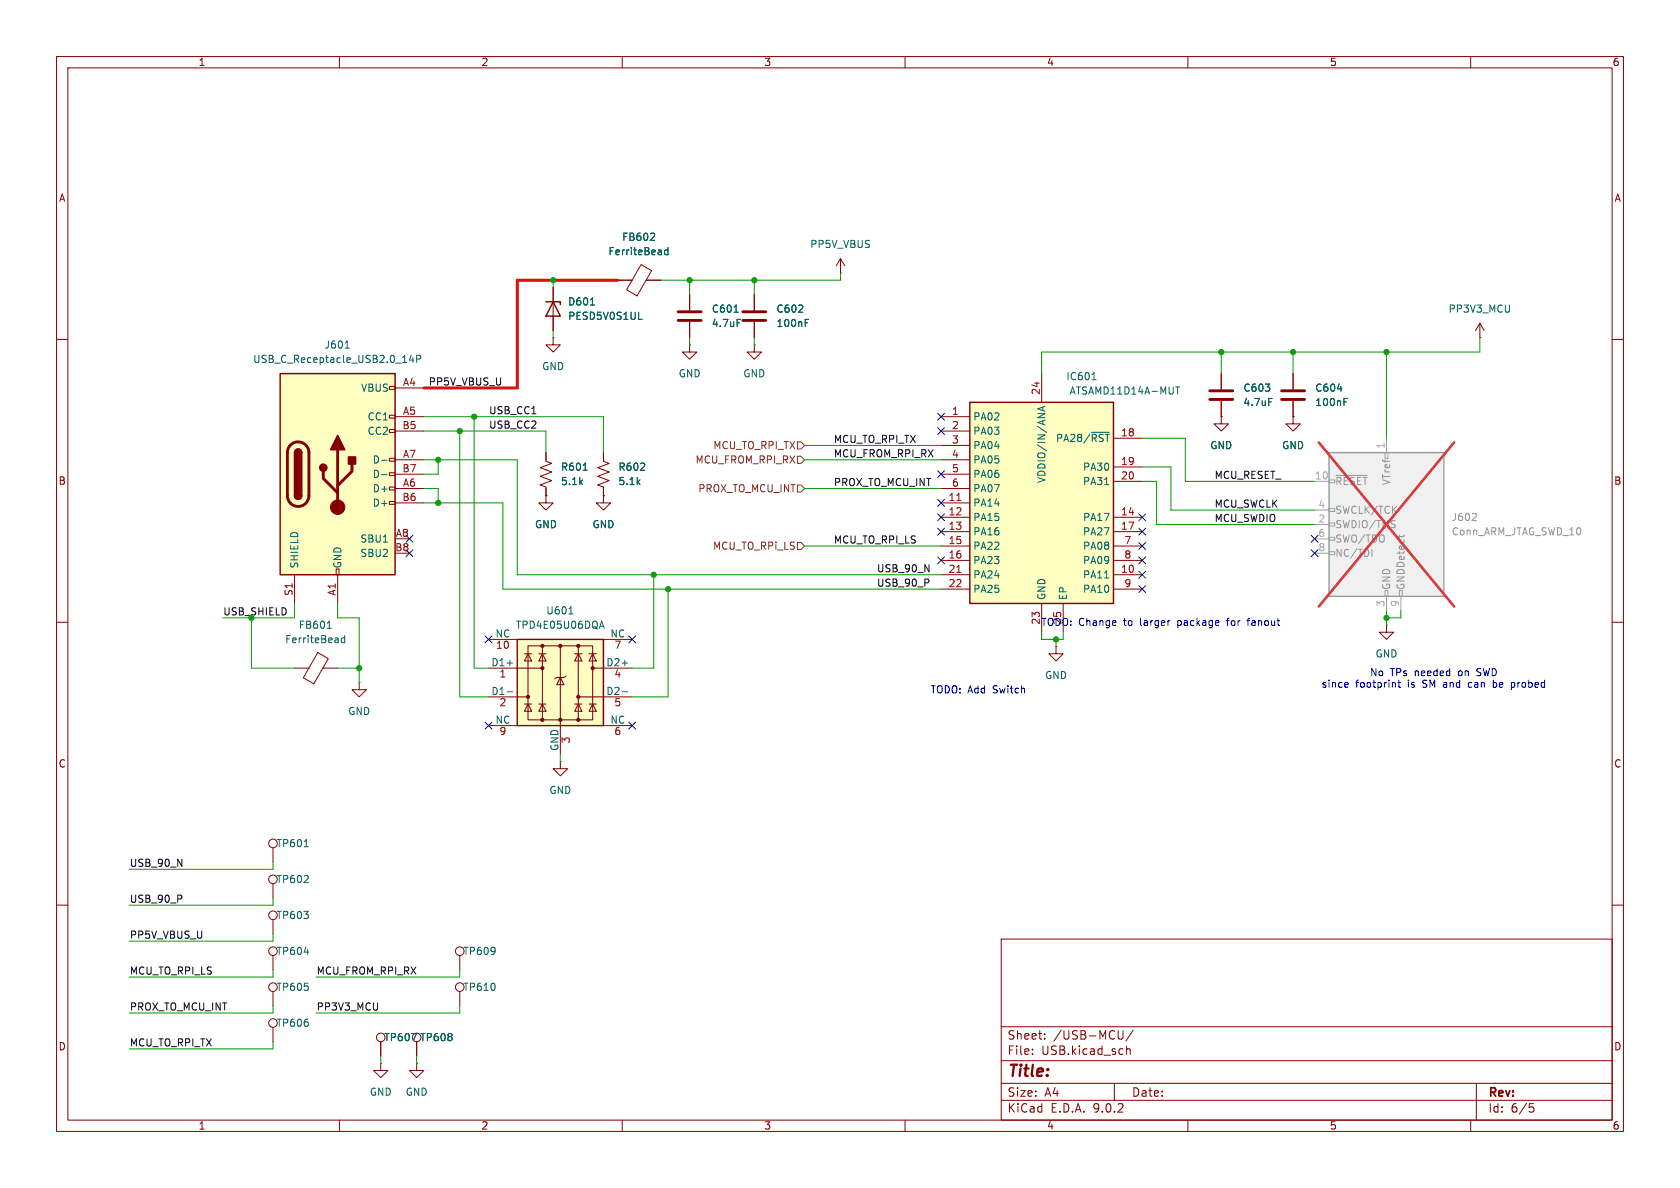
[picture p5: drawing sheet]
<svg xmlns="http://www.w3.org/2000/svg" width="297mm" height="210mm" viewBox="0 0 297 210" stroke-linecap="round" stroke-linejoin="round" font-family="sans-serif">
<g fill="none" stroke="#840000" stroke-width=".18">
<path d="M10 10h277v190h-277zM12 12h273v186h-273zM60 10v2M110 10v2M160 10v2M210 10v2M260 10v2M10 60h2M285 60h2M10 110h2M285 110h2M48.3 156.2v2.6"/>
<path d="M10 160h2M177 166h108v32h-108zM285 160h2M60 198v2M110 198v2M160 198v2M177 194.5h108M177 191.5h108M177 187.5h108M177 181.5h108M182.5 186.3v.1M182.5 185.5v.1"/>
<path d="M184.7 183.6v.1M184.7 182.8v.1M197 191.5v3M198.5 182.2v1.2l-.3 .3-.4-.1M199.2 184.9v1.5M199.2 185.5l.2-.1 .3 .1 .1 .9M200.3 182.1l-1.3 2M210 198v2M260 198v2M261 191.5v6.5M270.4 195.1h.7M270.5 195.7h.4l.3 .3-.2 .5-.5 .1"/>
<circle cx="48.3" cy="155.4" r=".76"/>
</g>
<path d="M49.5 66h20.3v35.6h-20.3z" fill="#ffffc2"/>
<g fill="none" stroke="#840000" stroke-width=".18">
<path d="M261.6 59.7h.1M261.6 57.2l-.7 1.2M261.6 57.2l.8 1.2M261.6 57.2v2.5M68.8 68.3h1v.5h-1zM68.8 73.4h1v.5h-1zM68.8 75.9h1v.6h-1zM69.8 68.6h5.1M69.8 73.7h5.1M69.8 76.2h5.1M228.6 66v2.8M228.6 70.9v2.8"/>
<path d="M68.8 81h1v.5h-1zM68.8 83.6h1v.5h-1zM68.8 86.1h1v.5h-1zM68.8 88.6h1v.6h-1zM69.8 81.3h5.1M69.8 83.8h5.1M69.8 86.4h5.1M69.8 88.9h5.1M106.7 80v1.5l1 .4-2 .8 2 .7-2 .8 2 .8-2 .7 1 .4v1.5M52.1 101.6v5.1M59.4 100.6h.5v1h-.5zM59.7 101.6v5.1"/>
<path d="M245.1 110.5v1.3h1.3l-1.3 1.2-1.3-1.2h1.3M245.1 110.5h.1M48.3 162.6v2.5M48.3 168.9v2.6M48.3 175.3v2.5M81.3 175.3v2.5M48.3 181.6v2.6M67.3 188v1.2h1.3l-1.3 1.3-1.3-1.3h1.3M67.3 188h.1M67.3 184.2v2.5M73.7 188v1.2h1.2l-1.2 1.3-1.3-1.3h1.3M73.7 188h.1"/>
<path d="M73.7 184.2v2.5"/>
<circle cx="48.3" cy="168.1" r=".76"/>
<circle cx="48.3" cy="161.8" r=".76"/>
<circle cx="48.3" cy="174.5" r=".76"/>
<circle cx="81.3" cy="174.5" r=".76"/>
<circle cx="48.3" cy="180.8" r=".76"/>
<circle cx="67.3" cy="183.4" r=".76"/>
<circle cx="73.7" cy="183.4" r=".76"/>
</g>
<path d="M49.5 66h20.3v35.6h-20.3zM52.1 80a.64 .64 0 0 1 .6-.6 .64 .64 0 0 1 .6 .6M52.1 87.6a.64 .64 0 0 0 .6 .7 .64 .64 0 0 0 .6-.7" fill="none" stroke="#840000" stroke-width=".25"/>
<path d="M51.4 78.7a1.9 1.9 0 0 1 2-.4 1.9 1.9 0 0 1 1.2 1.7v7.6a1.91 1.91 0 0 1-1.9 1.9 1.91 1.91 0 0 1-1.9-1.9v-7.7l.2-.7zM59.7 79.5v10.2M226.6 69.1h4M226.6 70.6h4M57.1 83.3v1.3l2.6 2.5M62.2 82v1.3l-2.5 2.6" fill="none" stroke="#840000" stroke-width=".51"/>
<g fill="#840000" stroke="#840000" stroke-width=".25">
<path d="M52.1 80h1.2v7.6h-1.2z"/>
<path d="M52.3 79.6a.64 .64 0 0 1 .6-.2 .64 .64 0 0 1 .4 .6h-1.2z"/>
<path d="M52.1 87.6h1.2a.64 .64 0 0 1-.6 .7 .64 .64 0 0 1-.6-.7z"/>
<path d="M59.7 77l1.3 2.5h-2.6z"/>
<path d="M61.6 80.8h1.3v1.2h-1.3z"/>
<circle cx="57.1" cy="82.7" r=".63"/>
</g>
<circle cx="59.7" cy="89.7" r="1.27" fill="#840000" stroke="#840000" stroke-width=".18"/>
<g fill="none" stroke="#006464" stroke-width=".18">
<path d="M61 61.5h.7M72.7 62.7l-.3 1h.8M73 63.2v.9M73.7 63.5l.6-.1 .1-.2-.1-.3-.6-.1v1.3M236.5 68.7h.7M237.6 71h.4M237.6 70.4h.6M67.5 81.4h.9M67.5 83.9h.9M110.2 84.4h-.6v.6l.2-.1h.4l.1 .2-.1 .4-.1 .2-.5-.2M110.8 85.5v.2M111.4 85.7h.7"/>
<path d="M111.4 84.8l.4-.4v1.3M112.7 84.4v1.3M112.8 85.2l.3 .5M113.1 84.8l-.4 .5M53.8 168.3h.8M72.8 182.7h.8l-.5 1.3"/>
</g>
<path d="M234.9 80h20.4v25.4h-20.4z" fill="#f0f0f0"/>
<path d="M234.9 80h20.4v25.4h-20.4z" fill="none" stroke="#a1a1a1" stroke-width=".25"/>
<g fill="none" stroke="#a1a1a1" stroke-width=".18">
<path d="M245.1 77.5v2.5M232.4 85.1h2.5M232.4 90.2h2.5M232.4 92.7h2.5M232.4 95.3h2.5M232.4 97.8h2.5M234.9 89.9h1.1v.5h-1.1zM234.9 84.8h1.1v.5h-1.1zM234.9 92.5h1.1v.5h-1.1zM234.9 95h1.1v.5h-1.1zM234.9 97.5h1.1v.5h-1.1zM244.9 80h.5v1h-.5z"/>
<path d="M244.9 104.4h.5v1h-.5zM245.1 105.4v2.6M247.4 104.4h.5v1h-.5zM247.6 105.4v2.6"/>
</g>
<path d="M236.2 84h5.5M242.5 97.1v1.3M247.4 94.6v.4M248.2 94.6v.2M260.9 90.8l.1 .2-.1 .3-.7 .7h.8" fill="none" stroke="#989898" stroke-width=".18"/>
<path d="M233.1 78.2l24 29M257.1 78.2l-24 29" fill="none" stroke="#e12e31" stroke-width=".46"/>
<g fill="none" stroke="#840000" stroke-width=".18">
<path d="M81.3 168.9v2.6"/>
<circle cx="81.3" cy="168.1" r=".76"/>
</g>
<path d="M171.4 71.1h25.4v35.6h-25.4z" fill="#ffffc2"/>
<path d="M171.4 71.1h25.4v35.6h-25.4z" fill="none" stroke="#840000" stroke-width=".25"/>
<g fill="none" stroke="#840000" stroke-width=".18">
<path d="M109.2 49.5h2.6M113.3 46.8l1.9 1.1-2.6 4.4-1.8-1.1zM114.2 49.5h2.6M121.9 52.1v2.8M121.9 56.9v2.8M121.9 61v1.2h1.3l-1.3 1.3-1.3-1.3h1.3M121.9 61h.1M133.3 61v1.2h1.3l-1.3 1.3-1.2-1.3h1.2M133.3 61h.1M166.4 73.7h5M166.4 76.2h5M166.4 78.7h5"/>
<path d="M184.1 66v5.1M196.8 77.5h5.1M215.9 73.7v1.2h1.3l-1.3 1.3-1.3-1.3h1.3M215.9 73.7h.1M215.9 66v2.8M215.9 70.9v2.8M96.5 87.6v1.3h1.3l-1.3 1.3-1.3-1.3h1.3M96.5 87.6h.1M166.4 81.3h5M166.4 83.8h5M166.4 86.4h5M166.4 88.9h5"/>
<path d="M166.4 91.4h5M166.4 94h5M166.4 96.5h5M166.4 99.1h5M196.8 91.4h5.1M196.8 94h5.1M196.8 96.5h5.1M196.8 99.1h5.1M196.8 82.6h5.1M196.8 85.1h5.1M166.4 101.6h5M166.4 104.1h5"/>
<path d="M184.1 106.7v5.1M186.7 114.3v1.3h1.3l-1.3 1.2-1.3-1.2h1.3M186.7 114.3h.1M188 106.7v5.1M196.8 101.6h5.1M196.8 104.1h5.1"/>
</g>
<path d="M169.2 88.5h.7M169.2 101.2h.7" fill="none" stroke="#a90000" stroke-width=".18"/>
<g fill="none" stroke="#006464" stroke-width=".18">
<path d="M115.6 41.3l.1 .2v.3l-.8 .7h.8M118.1 43.8v1.2M118.1 44.2h-.4l-.2 .2 .1 .6h.5M129.8 55.2h.7M130.3 56.5h.6M184.4 72v.6M184.7 71.8l-1.2 .5 1.2 .4M192.9 76.4h3.2M193 67.1h.8M193.3 66l.1-.1v1.2M207.8 68.4h.8M208.2 68.4v1.3"/>
<path d="M224.3 70.4h.6M195.3 85.7h.7M195.3 102.2h.7"/>
</g>
<path d="M119.9 55.1h4.1M119.9 56.6h4.1M213.9 69.1h4M213.9 70.6h4" fill="none" stroke="#840000" stroke-width=".51"/>
<path d="M91.4 113h15.3v15.3h-15.3z" fill="#ffffc2"/>
<g fill="none" stroke="#840000" stroke-width=".18">
<path d="M97.8 59.7v1.3h1.3l-1.3 1.2-1.3-1.2h1.3M97.8 59.7h.1M97.8 50.8v7.6M109.2 49.5h2.6M114.3 49.5h2.5M121.9 52.1v2.8M121.9 56.9v2.8M133.3 52.1v2.8M133.3 56.9v2.8M148.6 48.3h.1M148.6 45.7l-.8 1.3M148.6 45.7l.8 1.3"/>
<path d="M148.6 45.7v2.6M215.9 73.7h.1M215.9 66v2.8M215.9 70.9v2.8M228.6 73.7v1.2h1.3l-1.3 1.3-1.3-1.3h1.3M228.6 73.7h.1M228.6 66v2.8M228.6 70.9v2.8M96.5 80v1.5l1 .4-2 .8 2 .7-2 .8 2 .8-2 .7 1 .4v1.5M96.5 87.6h.1M106.7 87.6v1.3h1.2l-1.2 1.3-1.3-1.3h1.3M106.7 87.6h.1"/>
<path d="M106.7 80v1.3M106.7 86.4v1.2M52.1 118.1h2.5M56.2 115.3l1.8 1.1-2.5 4.5-1.9-1.1zM57.1 118.1h2.6M86.4 118.1h9.5M86.4 113h5M92.7 115.6h1.3M93.3 114.2h11.5v13.1h-11.5zM93.3 115.6l.7 1.2h-1.3zM95.2 115.6h1.3M95.9 115.6l.6 1.2h-1.3z"/>
<path d="M95.9 114.2v13.1M99.1 119.8l.6 1.2h-1.3zM99.1 114.2v19.2M100.1 119.5l-.4 .3h-1.3l-.4 .2M101.6 115.6h1.3M102.2 115.6l.7 1.2h-1.3zM102.2 114.2v13.1M104.1 115.6h1.3M104.8 115.6l.6 1.2h-1.3zM104.8 118.1h7M106.7 113h5.1M63.5 120.7v1.2h1.3l-1.3 1.3-1.3-1.3h1.3"/>
<path d="M63.5 120.7h.1M86.4 123.2h6.9M86.4 128.3h5M92.7 124.5h1.3M93.3 124.5l.7 1.2h-1.3zM95.2 124.5h1.3M95.9 124.5l.6 1.2h-1.3zM99.1 134.6v1.3h1.2l-1.2 1.3-1.3-1.3h1.3M99.1 134.6h.1M101.6 124.5h1.3M102.2 124.5l.7 1.2h-1.3zM102.2 123.2h9.6"/>
<path d="M104.1 124.5h1.3M104.8 124.5l.6 1.2h-1.3zM106.7 128.3h5.1M48.3 149.9v2.5M67.3 184.2v2.5M73.7 184.2v2.5"/>
<circle cx="48.3" cy="149.1" r=".76"/>
</g>
<path d="M96.5 53.3h2.6v.5M97.8 53.3l1.3 2.6h-2.6zM91.4 113h15.3v15.3h-15.3z" fill="none" stroke="#840000" stroke-width=".25"/>
<g fill="#840000" stroke="#840000" stroke-width=".18">
<circle cx="93.3" cy="123.2" r=".28"/>
<circle cx="95.9" cy="114.2" r=".28"/>
<circle cx="95.9" cy="118.1" r=".28"/>
<circle cx="95.9" cy="127.3" r=".28"/>
<circle cx="99.1" cy="114.2" r=".28"/>
<circle cx="99.1" cy="127.3" r=".28"/>
<circle cx="102.2" cy="114.2" r=".28"/>
<circle cx="102.2" cy="123.2" r=".28"/>
<circle cx="102.2" cy="127.3" r=".28"/>
<circle cx="104.8" cy="118.1" r=".28"/>
</g>
<g fill="none" stroke="#006464" stroke-width=".18">
<path d="M104.4 53.9h.7M112.9 56.5h.6M115.6 41.3l.1 .2v.3l-.8 .7h.8M118.1 43.8v1.2M118.1 44.2h-.4l-.2 .2 .1 .6h.5M129.8 55.2h.7M130.3 56.5h.6M142.4 56.5h.6M142.4 57.1h.4M224.3 70.4h.6M236.5 68.7h.7M237.6 71h.4"/>
<path d="M237.6 70.4h.6M100.1 84.4h-.6l-.1 .6 .2-.1h.4l.1 .2v.4l-.2 .2-.5-.2M100.7 85.5v.2M101.2 85.7h.8M101.2 84.8l.4-.4v1.3M102.5 84.4v1.3M102.6 85.2l.4 .5M103 84.8l-.5 .5M103.1 83.1h.7M110.2 84.4h-.6v.6l.2-.1h.4l.1 .2-.1 .4-.1 .2-.5-.2M110.8 85.5v.2M111.4 85.7h.7"/>
<path d="M111.4 84.8l.4-.4v1.3M112.7 84.4v1.3M112.8 85.2l.3 .5M113.1 84.8l-.4 .5M57.9 111.1h.7M58.1 110l.1-.2v1.3M60.9 112.3v1.3M60.9 112.8h-.3l-.3 .2 .2 .5h.4M89.7 117.2h.9M100.6 108.5h.7M106.1 110.7h.6M106.4 109.8l.4 1.3"/>
<path d="M110 117.2h.9M89.7 122.3h.9M110 122.3h.9M53.8 149.7h.7M72.8 182.7h.8l-.5 1.3"/>
</g>
<path d="M131.3 55.1h4.1M131.3 56.6h4.1" fill="none" stroke="#840000" stroke-width=".51"/>
<path d="M141 78.1h.6l.6 .6-.6 .7h-.6zM141 95.9h.6l.6 .6-.6 .7h-.6zM141 80.6h.6l.6 .7-.6 .6h-.6zM141 85.7h.6l.6 .7-.6 .6h-.6z" fill="none" stroke="#725600" stroke-width=".18"/>
<path d="M164.2 102.5v.4M32.1 158.4v.4" fill="none" stroke="#0f0f0f" stroke-width=".18"/>
<g fill="none" stroke="#009600" stroke-width=".18">
<path d="M97.8 49.5v1.3M97.8 58.4v1.3M121.9 49.5v2.6M121.9 59.7v1.3M133.3 49.5v2.6M133.3 59.7v1.3M148.6 48.3v1.2h-31.8M261.6 59.7v2.5h-77.5v3.8M74.9 73.7h31.8v6.3M74.9 76.2h21.6v3.8M81.3 76.2v47h5.1M83.8 73.7v44.4h2.6"/>
<path d="M142.2 78.7h24.2M201.9 77.5h7.6v7.6h22.9M215.9 62.2v3.8M228.6 62.2v3.8M245.1 62.2v15.3M74.9 86.4h2.6v2.5M74.9 81.3h16.5v20.3h75M74.9 88.9h14v15.2h77.5M77.5 81.3v2.5h-2.6M142.2 96.5h24.2M142.2 86.4h24.2M142.2 81.3h24.2"/>
<path d="M201.9 85.1h2.6v7.6h27.9M201.9 82.6h5.1v7.6h25.4M44.4 109.2v8.9h7.7M52.1 106.7v2.5h-12.7M59.7 106.7v2.5h3.8v11.5M59.7 118.1h3.8M115.6 101.6v16.5h-3.8M118.1 104.1v19.1h-6.3M184.1 111.8v1.2h3.9v-1.2M186.7 113v1.3M245.1 108v2.5M247.6 108v1.2h-2.5"/>
<path d="M99.1 133.4v1.2M48.3 152.4v1.3h-25.4M48.3 158.8v1.2h-25.4M48.3 165.1v1.3h-25.4M48.3 171.5v1.2h-25.4M48.3 177.8v1.3h-25.4M81.3 177.8v1.3h-25.4M81.3 171.5v1.2h-25.4M48.3 184.2v1.2h-25.4M67.3 186.7v1.3M73.7 186.7v1.3"/>
</g>
<path d="M109.2 49.5h-17.8v19.1h-16.5" fill="none" stroke="#f00" stroke-width=".51"/>
<g fill="none" stroke="#000084" stroke-width=".18">
<path d="M165.8 73.1l1.2 1.2M165.8 75.6l1.2 1.2M167 73.1l-1.2 1.2M167 75.6l-1.2 1.2M71.8 97.2l1.2 1.2M71.8 94.6l1.2 1.3M73 97.2l-1.2 1.2M73 94.6l-1.2 1.3M165.8 90.8l1.2 1.2M165.8 93.4l1.2 1.2M165.8 98.5l1.2 1.2M165.8 88.3l1.2 1.2"/>
<path d="M165.8 83.2l1.2 1.2M167 90.8l-1.2 1.2M167 93.4l-1.2 1.2M167 98.5l-1.2 1.2M167 88.3l-1.2 1.2M167 83.2l-1.2 1.2M201.3 93.4l1.2 1.2M201.3 90.8l1.2 1.2M201.3 95.9l1.2 1.2M201.3 98.5l1.2 1.2M202.5 93.4l-1.2 1.2M202.5 90.8l-1.2 1.2"/>
<path d="M202.5 95.9l-1.2 1.2M202.5 98.5l-1.2 1.2M231.8 94.6l1.2 1.3M231.8 97.2l1.2 1.2M233 94.6l-1.2 1.3M233 97.2l-1.2 1.2M85.8 112.4l1.2 1.2M87 112.4l-1.2 1.2M111.2 112.4l1.2 1.2M112.4 112.4l-1.2 1.2M201.3 101l1.2 1.2M201.3 103.5l1.2 1.2"/>
<path d="M202.5 101l-1.2 1.2M202.5 103.5l-1.2 1.2M85.8 127.7l1.2 1.2M87 127.7l-1.2 1.2M111.2 127.7l1.2 1.2M112.4 127.7l-1.2 1.2"/>
</g>
<g fill="none" stroke="#0000c2" stroke-width=".18">
<path d="M216.8 109.7h.5M217.1 109.4l-.1 1.2M220.4 109.7h.5M220.9 109.3l-.3 .2v1.1M238.2 120.6l.1 .3-.6 .2M238.3 121.4l-.1 .1M246.5 120.6l.2 .2v.7M247.1 120.6h.5M247.3 120.2v1.1l.3 .2M259.8 120.6l-.2 .3v.4l.2 .2M264 121.4l.3 .1M264 120.2v1.3"/>
<path d="M264.3 120.6l-.3 .1M267.3 120.6l.4 .2M267.7 121.4l-.4 .1"/>
</g>
<g fill="#009600" stroke="#009600" stroke-width=".18">
<circle cx="215.9" cy="62.2" r=".46"/>
<circle cx="228.6" cy="62.2" r=".46"/>
<circle cx="245.1" cy="62.2" r=".46"/>
<circle cx="245.1" cy="109.2" r=".46"/>
<circle cx="77.5" cy="81.3" r=".46"/>
<circle cx="97.8" cy="49.5" r=".46"/>
<circle cx="81.3" cy="76.2" r=".46"/>
<circle cx="83.8" cy="73.7" r=".46"/>
<circle cx="77.5" cy="88.9" r=".46"/>
<circle cx="63.5" cy="118.1" r=".46"/>
<circle cx="133.3" cy="49.5" r=".46"/>
<circle cx="118.1" cy="104.1" r=".46"/>
<circle cx="115.6" cy="101.6" r=".46"/>
<circle cx="121.9" cy="49.5" r=".46"/>
<circle cx="186.7" cy="113" r=".46"/>
</g>
<text font-size="2.8" fill="#840000" x="178" y="190.9">Title:</text>
<g font-size="2.1" fill="#840000">
<text x="178" y="184">Sheet:</text>
<text x="186.2" y="184">/USB-MCU/</text>
<text x="178" y="186.7">File:</text>
<text x="184.1" y="186.7">USB.kicad_sch</text>
<text x="178" y="196.9">KiCad</text>
<text x="178" y="194.1">Size:</text>
<text x="184.7" y="194.1">A4</text>
<text x="185.7" y="196.9">E.D.A.</text>
<text x="193.3" y="196.9">9.0.2</text>
<text x="200" y="194.1">Date:</text>
<text x="263" y="194.3">Rev:</text>
<text x="263" y="196.9">Id:</text>
<text x="267.1" y="196.9">6/5</text>
</g>
<g font-size="1.8" fill="#840000">
<text x="35" y="11.9">1</text>
<text x="85" y="11.9">2</text>
<text x="135" y="11.9">3</text>
<text x="185" y="11.9">4</text>
<text x="235" y="11.9">5</text>
<text x="285" y="11.9">6</text>
<text x="10.3" y="35.9">A</text>
<text x="285.3" y="35.9">A</text>
<text x="10.3" y="85.9">B</text>
<text x="285.3" y="85.9">B</text>
<text x="10.3" y="135.9">C</text>
<text x="285.3" y="135.9">C</text>
<text x="10.3" y="185.9">D</text>
<text x="285.3" y="185.9">D</text>
<text x="35" y="199.9">1</text>
<text x="85" y="199.9">2</text>
<text x="135" y="199.9">3</text>
<text x="185" y="199.9">4</text>
<text x="235" y="199.9">5</text>
<text x="285" y="199.9">6</text>
</g>
<g font-size="1.8" fill="#006464">
<text x="107.5" y="45.3">FerriteBead</text>
<text x="109.9" y="42.8">FB602</text>
<text x="143.1" y="44">PP5V_VBUS</text>
<text x="100.3" y="54.2">D601</text>
<text x="100.3" y="56.7">PESD5V0S1UL</text>
<text x="125.7" y="55.5">C601</text>
<text x="125.7" y="58">4.7uF</text>
<text x="137.2" y="55.5">C602</text>
<text x="137.2" y="58">100nF</text>
<text x="256" y="55.5">PP3V3_MCU</text>
<text x="44.7" y="64.4">USB_C_Receptacle_USB2.0_14P</text>
<text x="57.3" y="61.8">J601</text>
<text x="95.8" y="65.6">GND</text>
<text x="63.7" y="69.4">VBUS</text>
<text x="119.9" y="66.9">GND</text>
<text x="131.3" y="66.9">GND</text>
<text x="188.4" y="67.4">IC601</text>
<text x="189" y="70">ATSAMD11D14A-MUT</text>
<text x="219.7" y="69.4">C603</text>
<text x="219.7" y="72">4.7uF</text>
<text x="232.4" y="69.4">C604</text>
<text x="232.4" y="72">100nF</text>
<text x="64.9" y="74.5">CC1</text>
<text x="64.9" y="77.1">CC2</text>
<text x="172" y="74.5">PA02</text>
<text x="172" y="77.1">PA03</text>
<text x="65.8" y="82.1">D-</text>
<text x="99.1" y="83.4">R601</text>
<text x="109.2" y="83.4">R602</text>
<text x="172" y="79.6">PA04</text>
<text x="172" y="82.1">PA05</text>
<text x="186.6" y="78.3">PA28/~{RST}</text>
<text x="191.4" y="83.4">PA30</text>
<text x="213.9" y="79.6">GND</text>
<text x="226.6" y="79.6">GND</text>
<text x="65.8" y="84.7">D-</text>
<text x="65.8" y="87.2">D+</text>
<text x="65.8" y="89.8">D+</text>
<text x="172" y="84.7">PA06</text>
<text x="172" y="87.2">PA07</text>
<text x="172" y="89.8">PA14</text>
<text x="185" y="85.5" transform="rotate(-90 185 85.5)">VDDIO/IN/ANA</text>
<text x="191.4" y="86">PA31</text>
<text x="94.5" y="93.6">GND</text>
<text x="104.6" y="93.6">GND</text>
<text x="172" y="92.3">PA15</text>
<text x="172" y="94.8">PA16</text>
<text x="191.4" y="92.3">PA17</text>
<text x="191.4" y="94.8">PA27</text>
<text x="52.9" y="100.6" transform="rotate(-90 52.9 100.6)">SHIELD</text>
<text x="60.6" y="100.6" transform="rotate(-90 60.6 100.6)">GND</text>
<text x="63.6" y="96.1">SBU1</text>
<text x="63.6" y="98.7">SBU2</text>
<text x="172" y="97.4">PA22</text>
<text x="172" y="99.9">PA23</text>
<text x="191.4" y="97.4">PA08</text>
<text x="191.4" y="99.9">PA09</text>
<text x="172" y="102.5">PA24</text>
<text x="172" y="105">PA25</text>
<text x="185" y="106.2" transform="rotate(-90 185 106.2)">GND</text>
<text x="188.8" y="106.2" transform="rotate(-90 188.8 106.2)">EP</text>
<text x="191.4" y="102.5">PA11</text>
<text x="191.4" y="105">PA10</text>
<text x="50.3" y="113.9">FerriteBead</text>
<text x="52.7" y="111.4">FB601</text>
<text x="87.5" y="112.8">NC</text>
<text x="91.1" y="111.4">TPD4E05U06DQA</text>
<text x="96.5" y="108.8">U601</text>
<text x="107.8" y="112.8">NC</text>
<text x="86.8" y="117.9">D1+</text>
<text x="107.1" y="117.9">D2+</text>
<text x="243.1" y="116.4">GND</text>
<text x="86.8" y="122.9">D1-</text>
<text x="107.1" y="122.9">D2-</text>
<text x="184.7" y="120.2">GND</text>
<text x="61.5" y="126.6">GND</text>
<text x="87.5" y="128">NC</text>
<text x="107.8" y="128">NC</text>
<text x="98.8" y="132.8" transform="rotate(-90 98.8 132.8)">GND</text>
<text x="97" y="140.6">GND</text>
<text x="48.8" y="150">TP601</text>
<text x="48.8" y="156.3">TP602</text>
<text x="48.8" y="162.7">TP603</text>
<text x="48.8" y="169">TP604</text>
<text x="81.8" y="169">TP609</text>
<text x="48.8" y="175.4">TP605</text>
<text x="81.8" y="175.4">TP610</text>
<text x="48.8" y="181.7">TP606</text>
<text x="67.8" y="184.3">TP607</text>
<text x="74.2" y="184.3">TP608</text>
<text x="65.3" y="193.9">GND</text>
<text x="71.6" y="193.9">GND</text>
</g>
<g font-size="1.8" fill="#a90000">
<text x="71.1" y="68.3">A4</text>
<text x="183.9" y="69.9" transform="rotate(-90 183.9 69.9)">24</text>
<text x="71" y="75.9">B5</text>
<text x="71.1" y="73.4">A5</text>
<text x="168.2" y="73.4">1</text>
<text x="168.2" y="75.9">2</text>
<text x="198.1" y="77.2">18</text>
<text x="71" y="83.6">B7</text>
<text x="71.1" y="81">A7</text>
<text x="168.2" y="78.5">3</text>
<text x="168.2" y="81">4</text>
<text x="168.2" y="83.6">5</text>
<text x="198.1" y="82.3">19</text>
<text x="71" y="88.6">B6</text>
<text x="71.1" y="86.1">A6</text>
<text x="167.6" y="88.6">11</text>
<text x="168.2" y="86.1">6</text>
<text x="198.1" y="84.8">20</text>
<text x="69.9" y="95">A8</text>
<text x="167.6" y="91.2">12</text>
<text x="167.6" y="93.7">13</text>
<text x="198.1" y="91.2">14</text>
<text x="198.1" y="93.7">17</text>
<text x="69.8" y="97.5">B8</text>
<text x="167.6" y="96.3">15</text>
<text x="167.6" y="98.8">16</text>
<text x="167.6" y="101.3">21</text>
<text x="198.1" y="101.3">10</text>
<text x="198.7" y="96.3">7</text>
<text x="198.7" y="98.8">8</text>
<text x="51.8" y="105.5" transform="rotate(-90 51.8 105.5)">S1</text>
<text x="59.4" y="105.4" transform="rotate(-90 59.4 105.4)">A1</text>
<text x="167.6" y="103.9">22</text>
<text x="198.7" y="103.9">9</text>
<text x="183.9" y="110.5" transform="rotate(-90 183.9 110.5)">23</text>
<text x="87.6" y="115">10</text>
<text x="108.5" y="115">7</text>
<text x="88.2" y="120.1">1</text>
<text x="88.2" y="125.2">2</text>
<text x="108.5" y="120.1">4</text>
<text x="108.5" y="125.2">5</text>
<text x="88.2" y="130.3">9</text>
<text x="101" y="131.5" transform="rotate(-90 101 131.5)">3</text>
<text x="108.5" y="130.3">6</text>
</g>
<g font-size="1.8" fill="#0f0f0f">
<text x="75.7" y="68.2">PP5V_VBUS_U</text>
<text x="86.4" y="75.9">USB_CC2</text>
<text x="86.4" y="73.3">USB_CC1</text>
<text x="147.3" y="80.9">MCU_FROM_RPI_RX</text>
<text x="147.3" y="78.4">MCU_TO_RPI_TX</text>
<text x="147.3" y="86">PROX_TO_MCU_INT</text>
<text x="214.6" y="89.8">MCU_SWCLK</text>
<text x="214.6" y="84.7">MCU_RESET_</text>
<text x="214.6" y="92.4">MCU_SWDIO</text>
<text x="147.3" y="96.2">MCU_TO_RPI_LS</text>
<text x="154.9" y="101.3">USB_90_N</text>
<text x="154.9" y="103.8">USB_90_P</text>
<text x="22.9" y="153.3">USB_90_N</text>
<text x="22.9" y="159.7">USB_90_P</text>
<text x="22.9" y="166">PP5V_VBUS_U</text>
<text x="22.9" y="172.4">MCU_TO_RPI_LS</text>
<text x="55.9" y="172.4">MCU_FROM_RPI_RX</text>
<text x="22.9" y="178.7">PROX_TO_MCU_INT</text>
<text x="55.9" y="178.7">PP3V3_MCU</text>
<text x="22.9" y="185.1">MCU_TO_RPI_TX</text>
</g>
<g font-size="1.8" fill="#725600">
<text x="122.9" y="82.1">MCU_FROM_RPI_RX</text>
<text x="126" y="79.6">MCU_TO_RPI_TX</text>
<text x="123.3" y="87.2">PROX_TO_MCU_INT</text>
<text x="125.9" y="97.4">MCU_TO_RPi_LS</text>
</g>
<g font-size="1.8" fill="#aaa">
<text x="244.9" y="79.4" transform="rotate(-90 244.9 79.4)">1</text>
<text x="232.4" y="84.8">10</text>
<text x="233" y="89.9">4</text>
<text x="233" y="92.5">2</text>
<text x="233" y="95">6</text>
<text x="233" y="97.5">8</text>
<text x="244.9" y="107.4" transform="rotate(-90 244.9 107.4)">3</text>
<text x="247.4" y="107.4" transform="rotate(-90 247.4 107.4)">9</text>
</g>
<g font-size="1.8" fill="#989898">
<text x="236" y="86">~{RESET}</text>
<text x="246" y="85.9" transform="rotate(-90 246 85.9)">VTref</text>
<text x="236" y="91">SWCLK/TCK</text>
<text x="236" y="93.6">SWDIO/TMS</text>
<text x="256.5" y="92.3">J602</text>
<text x="256.5" y="94.8">Conn_ARM_JTAG_SWD_10</text>
<text x="236" y="96.1">SWO/TDO</text>
<text x="236" y="98.7">NC/TDI</text>
<text x="246" y="104.4" transform="rotate(-90 246 104.4)">GND</text>
<text x="248.5" y="104.4" transform="rotate(-90 248.5 104.4)">GNDDetect</text>
</g>
<text font-size="1.8" fill="#009600" x="39.4" y="108.9">USB_SHIELD</text>
<g font-size="1.8" fill="#0000c2">
<text x="184" y="110.8">TODO: Change</text>
<text x="187.7" y="110.5" transform="rotate(-90 187.7 110.5)">25</text>
<text x="198.8" y="110.8">to</text>
<text x="201.8" y="110.8">larger</text>
<text x="208.6" y="110.8">package</text>
<text x="217.6" y="110.8">for</text>
<text x="221.4" y="110.8">fanout</text>
<text x="242.1" y="119.7">No</text>
<text x="245.8" y="119.7">TPs</text>
<text x="250.2" y="119.7">needed</text>
<text x="258.1" y="119.7">on</text>
<text x="261.6" y="119.7">SWD</text>
<text x="164.4" y="122.8">TODO: Add</text>
<text x="175.6" y="122.8">Switch</text>
<text x="233.5" y="121.8">since</text>
<text x="239.7" y="121.8">footprint</text>
<text x="249" y="121.8">is</text>
<text x="251.8" y="121.8">SM and</text>
<text x="260.2" y="121.8">can</text>
<text x="264.8" y="121.8">be</text>
<text x="268.2" y="121.8">probed</text>
</g>
</svg>
